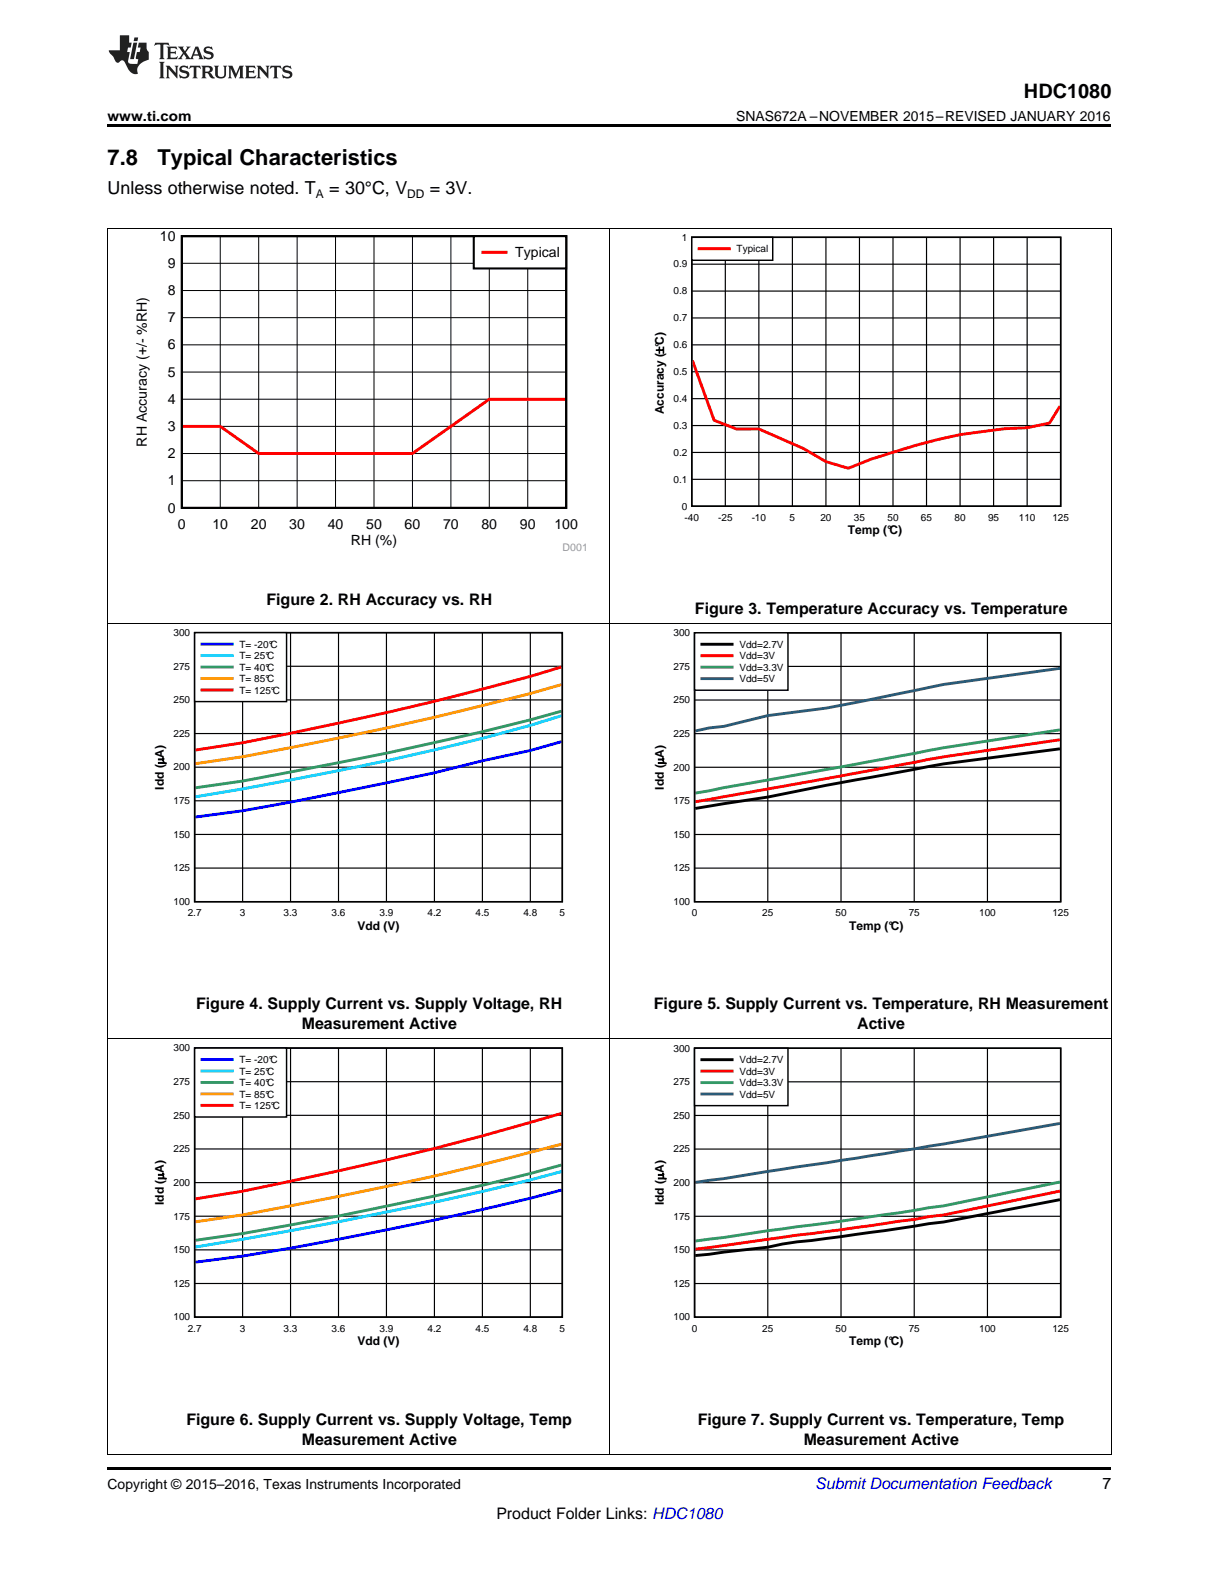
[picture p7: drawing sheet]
<svg xmlns="http://www.w3.org/2000/svg" width="216mm" height="279mm" viewBox="0 0 216 279" stroke-linecap="round" stroke-linejoin="round" font-family="sans-serif">
<path d="M19 259.7h177.8v.5h-177.8z" fill="#000"/>
<path d="M19.1 184v73.6M107.9 184v73.6M196.8 184v73.6M19 257.5h177.8" fill="none" stroke="#000" stroke-width=".18"/>
<path d="M27 184.9h73v53.8h-73z" fill-rule="evenodd" fill="#fff"/>
<path d="M34.5 185.6h65.1v47.6h-65.1z" fill="none" stroke="#000" stroke-width=".26"/>
<g fill="none" stroke="#000" stroke-width=".21">
<path d="M34.5 197.5h65.1M34.5 191.5h65.1M43 185.6v47.6M51.5 185.6v47.6M60 185.6v47.6M68.4 185.6v47.6M76.9 185.6v47.6M85.4 185.6v47.6M93.9 185.6v47.6M34.5 215.3h65.1M34.5 209.4h65.1M34.5 203.4h65.1"/>
<path d="M34.5 227.3h65.1M34.5 221.3h65.1"/>
</g>
<path d="M99.5 210.7a618.1 618.1 0 0 1-56.5 11.7l-8.4 1.1" fill="none" stroke="#00f" stroke-width=".51"/>
<path d="M99.5 207.4a583.1 583.1 0 0 1-48 10.5l-16.9 2.9" fill="none" stroke="#0cf" stroke-width=".51"/>
<path d="M99.5 206.3a620.2 620.2 0 0 1-56.5 12.1l-8.4 1.2" fill="none" stroke="#396" stroke-width=".51"/>
<path d="M99.5 202.6a627.3 627.3 0 0 1-56.5 12.5l-8.4 1.2" fill="none" stroke="#f90" stroke-width=".51"/>
<path d="M99.5 197.1a581.9 581.9 0 0 1-56.5 13.8l-8.4 1.4" fill="none" stroke="#f00" stroke-width=".51"/>
<path d="M34.5 185.6h16.3v12.2h-16.3z" fill-rule="evenodd" fill="#fff"/>
<path d="M34.5 185.6h16.3v12.2h-16.3z" fill="none" stroke="#000" stroke-width=".26"/>
<path d="M35.8 187.6h5.3" fill="none" stroke="#00f" stroke-width=".51"/>
<path d="M35.8 189.6h5.3" fill="none" stroke="#0cf" stroke-width=".51"/>
<path d="M35.8 191.7h5.3" fill="none" stroke="#396" stroke-width=".51"/>
<path d="M35.8 193.7h5.3" fill="none" stroke="#f90" stroke-width=".51"/>
<path d="M35.8 195.7h5.3" fill="none" stroke="#f00" stroke-width=".51"/>
<path d="M115.5 184.9h73.8v53.8h-73.8z" fill-rule="evenodd" fill="#fff"/>
<path d="M123 185.6h64.9v47.6h-64.9z" fill="none" stroke="#000" stroke-width=".26"/>
<path d="M123 197.5h64.9M123 191.5h64.9M136 185.6v47.6M149 185.6v47.6M161.9 185.6v47.6M174.9 185.6v47.6M123 215.4h64.9M123 209.4h64.9M123 203.5h64.9M123 227.3h64.9M123 221.3h64.9" fill="none" stroke="#000" stroke-width=".21"/>
<path d="M187.7 212.4l-20.6 4-18.1 2.6-7.8 .9-5.2 .9-12.9 1.5" fill="none" stroke="#000" stroke-width=".51"/>
<path d="M187.7 210.9l-20.6 4.2-18.1 2.6-25.9 3.5" fill="none" stroke="#f00" stroke-width=".51"/>
<path d="M187.7 209.3l-20.6 4.2-18.1 2.7-25.9 3.5" fill="none" stroke="#396" stroke-width=".51"/>
<path d="M187.7 198.9l-25.8 4.5-33.7 5.3-5.1 .7" fill="none" stroke="#295c75" stroke-width=".51"/>
<path d="M123 185.6h16.6v10.2h-16.6z" fill-rule="evenodd" fill="#fff"/>
<path d="M123 185.6h16.6v10.2h-16.6z" fill="none" stroke="#000" stroke-width=".26"/>
<path d="M124.3 187.6h5.4" fill="none" stroke="#000" stroke-width=".51"/>
<path d="M124.3 189.7h5.4" fill="none" stroke="#f00" stroke-width=".51"/>
<path d="M124.3 191.7h5.4" fill="none" stroke="#396" stroke-width=".51"/>
<path d="M124.3 193.7h5.4" fill="none" stroke="#295c75" stroke-width=".51"/>
<path d="M19.1 110.5v73.5M107.9 110.5v73.5M196.8 110.5v73.5M19 184h177.8" fill="none" stroke="#000" stroke-width=".18"/>
<path d="M27 111.4h73v53.7h-73z" fill-rule="evenodd" fill="#fff"/>
<path d="M34.5 112h65.1v47.7h-65.1z" fill="none" stroke="#000" stroke-width=".26"/>
<g fill="none" stroke="#000" stroke-width=".21">
<path d="M34.5 118h65.1M43 112v47.7M51.5 112v47.7M60 112v47.7M68.4 112v47.7M76.9 112v47.7M85.4 112v47.7M93.9 112v47.7M34.5 135.8h65.1M34.5 129.9h65.1M34.5 123.9h65.1M34.5 153.7h65.1"/>
<path d="M34.5 147.7h65.1M34.5 141.8h65.1"/>
</g>
<path d="M99.5 131.3l-5.6 1.6-8.5 1.8-8.5 2.1a1049.7 1049.7 0 0 1-33.9 6.8l-8.4 1.1" fill="none" stroke="#00f" stroke-width=".51"/>
<path d="M99.5 126.7a353.6 353.6 0 0 1-39.5 9.8l-17 3.2-8.4 1.4" fill="none" stroke="#0cf" stroke-width=".51"/>
<path d="M99.5 125.9a596.9 596.9 0 0 1-48 10.8l-8.5 1.6-8.4 1.2" fill="none" stroke="#396" stroke-width=".51"/>
<path d="M99.5 121.2a591.9 591.9 0 0 1-56.5 12.8l-8.4 1.2" fill="none" stroke="#f90" stroke-width=".51"/>
<path d="M99.5 118.1a567.7 567.7 0 0 1-56.5 13.4l-8.4 1.3" fill="none" stroke="#f00" stroke-width=".51"/>
<path d="M34.5 112h16.3v12.2h-16.3z" fill-rule="evenodd" fill="#fff"/>
<path d="M34.5 112h16.3v12.2h-16.3z" fill="none" stroke="#000" stroke-width=".26"/>
<path d="M35.8 114h5.3" fill="none" stroke="#00f" stroke-width=".51"/>
<path d="M35.8 116.1h5.3" fill="none" stroke="#0cf" stroke-width=".51"/>
<path d="M35.8 118.1h5.3" fill="none" stroke="#396" stroke-width=".51"/>
<path d="M35.8 120.1h5.3" fill="none" stroke="#f90" stroke-width=".51"/>
<path d="M35.8 122.2h5.3" fill="none" stroke="#f00" stroke-width=".51"/>
<path d="M115.5 111.4h73.8v53.7h-73.8z" fill-rule="evenodd" fill="#fff"/>
<path d="M123 112h64.9v47.7h-64.9z" fill="none" stroke="#000" stroke-width=".26"/>
<path d="M123 118h64.9M136 112v47.7M149 112v47.7M161.9 112v47.7M174.9 112v47.7M123 135.9h64.9M123 129.9h64.9M123 123.9h64.9M123 153.7h64.9M123 147.8h64.9M123 141.8h64.9" fill="none" stroke="#000" stroke-width=".21"/>
<path d="M187.7 132.6l-20.6 2.7-18.1 3.3a290.3 290.3 0 0 1-23.4 4.1l-2.5 .4" fill="none" stroke="#000" stroke-width=".51"/>
<path d="M187.7 131l-23.2 3.4-18.1 3.5-23.3 4.1" fill="none" stroke="#f00" stroke-width=".51"/>
<path d="M187.7 129.2l-20.6 3.2-44 8" fill="none" stroke="#396" stroke-width=".51"/>
<path d="M187.7 118.3l-20.6 2.9-13 2.7a176.6 176.6 0 0 1-18.1 2.8l-7.8 1.9-2.6 .3-2.5 .5" fill="none" stroke="#295c75" stroke-width=".51"/>
<path d="M123 112h16.6v10.2h-16.6z" fill-rule="evenodd" fill="#fff"/>
<path d="M123 112h16.6v10.2h-16.6z" fill="none" stroke="#000" stroke-width=".26"/>
<path d="M124.3 114.1h5.4" fill="none" stroke="#000" stroke-width=".51"/>
<path d="M124.3 116.1h5.4" fill="none" stroke="#f00" stroke-width=".51"/>
<path d="M124.3 118.1h5.4" fill="none" stroke="#396" stroke-width=".51"/>
<path d="M124.3 120.2h5.4" fill="none" stroke="#295c75" stroke-width=".51"/>
<path d="M19.1 40.4v70.1M107.9 40.4v70.1M196.8 40.4v70.1M19 110.4h177.8" fill="none" stroke="#000" stroke-width=".18"/>
<path d="M23.6 40.9h80.1v56.7h-80.1z" fill-rule="evenodd" fill="#fff"/>
<path d="M32.2 41.8h68.1v48.1h-68.1z" fill="none" stroke="#000" stroke-width=".36"/>
<g fill="none" stroke="#000" stroke-width=".18">
<path d="M32.2 56.2h68.1M32.2 51.4h68.1M32.2 46.6h68.1M39 41.8v48.1M45.8 41.8v48.1M52.6 41.8v48.1M59.4 41.8v48.1M66.2 41.8v48.1M73.1 41.8v48.1M79.9 41.8v48.1M86.7 41.8v48.1M93.5 41.8v48.1"/>
<path d="M32.2 75.5h68.1M32.2 70.7h68.1M32.2 65.9h68.1M32.2 61.1h68.1M32.2 85.1h68.1M32.2 80.3h68.1"/>
</g>
<path d="M100.1 70.7h-13.4l-13.6 9.6h-27.3l-6.8-4.8h-6.6" fill="none" stroke="#f00" stroke-width=".52"/>
<path d="M83.9 41.8h16.4v5.7h-16.4z" fill-rule="evenodd" fill="#fff"/>
<path d="M83.9 41.8h16.4v5.7h-16.4z" fill="none" stroke="#000" stroke-width=".36"/>
<path d="M85.5 44.7h4.1" fill="none" stroke="#f00" stroke-width=".52"/>
<path d="M115.5 41.4h73.8v53.7h-73.8z" fill-rule="evenodd" fill="#fff"/>
<path d="M122.5 42h65.4v47.6h-65.4z" fill="none" stroke="#000" stroke-width=".26"/>
<g fill="none" stroke="#000" stroke-width=".21">
<path d="M122.5 56.3h65.4M122.5 51.5h65.4M122.5 46.8h65.4M128.5 42v47.6M134.4 42v47.6M140.3 42v47.6M146.3 42v47.6M152.2 42v47.6M158.2 42v47.6M164.1 42v47.6M170 42v47.6M176 42v47.6"/>
<path d="M181.9 42v47.6M122.5 75.3h65.4M122.5 70.6h65.4M122.5 65.8h65.4M122.5 61.1h65.4M122.5 84.9h65.4M122.5 80.1h65.4"/>
</g>
<path d="M122.6 63.9l3.9 10.5 3.9 1.6 4-.1 7.9 3.5 4 2.3 3.9 1.2 4-1.6a129.1 129.1 0 0 1 15.8-4.3l8-1.1 3.9-.2 4-.8 1.8-3" fill="none" stroke="#f00" stroke-width=".51"/>
<path d="M122.5 42h14.4v4.1h-14.4z" fill-rule="evenodd" fill="#fff"/>
<path d="M122.5 42h14.4v4.1h-14.4z" fill="none" stroke="#000" stroke-width=".26"/>
<path d="M123.8 44h5.4" fill="none" stroke="#f00" stroke-width=".51"/>
<path d="M19 40.4h177.8" fill="none" stroke="#000" stroke-width=".18"/>
<path d="M19 22h177.8v.5h-177.8z" fill="#000"/>
<g fill="#231f20">
<path d="M27.5 7.6l-.1 .5a.77 .77 0 0 1 1-.1v2.1l-.2 .4h1l-.3-.4 .1-2.2a.99 .99 0 0 1 1 .2l-.2-.5zM29.5 8.3l.2 .3v1.5l-.2 .4h1.8l.2-.6a1.12 1.12 0 0 1-1.3 .3v-.8h.6l.3 .2v-.6l-.3 .2h-.6v-.5l.2-.2a.96 .96 0 0 1 1 .3l-.2-.5zM31.5 8.3l.9 1.1-.9 1.1h.8l-.2-.2 .5-.7 .4 .7-.2 .2h1.5l-.1-.2 .1-.4h.9l.1 .4-.2 .2h1l-.3-.3-.7-1.9h-.5l-.9 2-.8-1 .9-1h-.8l.1 .1v.2l-.3 .5-.4-.6 .2-.2zM34.7 8.6l.4 1h-.7zM36.3 8.4a.63 .63 0 0 0-.2 .7 .63 .63 0 0 0 .6 .4l.6 .2 .1 .2a.75 .75 0 0 1-.7 .4 .75 .75 0 0 1-.6-.5l.1 .7 .2-.1a.89 .89 0 0 0 1 0 .89 .89 0 0 0 .4-.9 1.4 1.4 0 0 0-1.2-.5l-.1-.4a1.04 1.04 0 0 1 1.2 .2l-.2-.5-.1 .1-.5-.2zM28.2 10.9l.2 .4v2.2l-.2 .4h1l-.3-.4v-2.2l.3-.4zM29.3 11.6l.3 .4v1.5l-.3 .4h.8l-.2-.4v-1.3l1.5 1.7v-1.9l.2-.4h-.7l.2 .4v.9l-1.1-1.3zM32 11.8a.62 .62 0 0 0-.2 .7 .62 .62 0 0 0 .6 .4l.6 .1 .1 .3a.76 .76 0 0 1-.7 .3 .76 .76 0 0 1-.6-.4l.1 .7 .2-.1a.89 .89 0 0 0 1 0 .89 .89 0 0 0 .4-.9 1.4 1.4 0 0 0-1.2-.5l-.1-.4a1.04 1.04 0 0 1 1.2 .2l-.2-.6-.1 .1-.5-.1zM33.7 11.6l-.2 .6a.61 .61 0 0 1 .8-.3v1.6l-.2 .4h.9l-.2-.4v-1.6a.63 .63 0 0 1 .8 .3l-.2-.6zM35.6 11.6l.3 .4v1.5l-.3 .4h1l-.2-.2v-.8h.2a.93 .93 0 0 1 .6 .8 .61 .61 0 0 0 .9 .1l-1-1a.58 .58 0 0 0 .6-.5 .58 .58 0 0 0-.5-.6zM36.4 11.9h.1a.45 .45 0 0 1 .5 .1 .45 .45 0 0 1 .1 .5l-.1 .1-.6 .1zM37.9 11.6l.2 .2a2.17 2.17 0 0 0 .3 1.9 .99 .99 0 0 0 1.6-.6v-1.1l.2-.4h-.7l.2 .2a1.92 1.92 0 0 1-.2 1.8 .6 .6 0 0 1-.9-.5v-1.1l.2-.4zM40.4 11.6l.2 .4v1.5l-.2 .4h.7l-.2-.4v-1.4l.8 1.8 .8-1.8v1.4l-.2 .4h.9l-.2-.4v-1.5l.2-.4h-.8l-.6 1.5-.6-1.5zM43.4 11.6l.2 .4v1.5l-.2 .4h1.8l.2-.6a1.12 1.12 0 0 1-1.3 .3v-.8h.5l.4 .2v-.6l-.4 .2h-.5v-.6l.2-.1a.96 .96 0 0 1 .9 .3l-.1-.6zM45.5 11.6l.2 .4v1.5l-.2 .4h.7l-.2-.4v-1.3l1.5 1.7v-1.9l.2-.4h-.7l.2 .4v.9l-1.1-1.3zM47.9 11.6l-.1 .6a.61 .61 0 0 1 .8-.3v1.6l-.3 .4h1l-.3-.4 .1-1.6a.63 .63 0 0 1 .7 .3l-.1-.6zM50.2 11.8a.62 .62 0 0 0-.2 .7 .62 .62 0 0 0 .6 .4l.6 .1 .2 .3a.76 .76 0 0 1-.8 .3 .76 .76 0 0 1-.6-.4l.1 .7 .2-.1a.89 .89 0 0 0 1 0 .89 .89 0 0 0 .4-.9 1.4 1.4 0 0 0-1.2-.5l-.1-.4a1.04 1.04 0 0 1 1.2 .2l-.1-.6-.2 .1-.5-.1z"/>
<path d="M21.2 6.3v2.6h-1.9l.1 .4 .7 .9a.91 .91 0 0 0 1 .8 .56 .56 0 0 1 .5-.3 .56 .56 0 0 1 .5 .3l.4 .8a1.53 1.53 0 0 0 1.9 1.2 1.54 1.54 0 0 1 1-2.1l.9-.3v-1.4a1.52 1.52 0 0 1-.3-1.6h-1.4l-.2 .8h.5l-.2 .8h-.4l-.2 1v.2l.4 .1-.2 .8a1.93 1.93 0 0 1-1.6-.3l.3-1.8h-.5l.2-.8h.4l.2-.8h-.4v-1.3zM23.6 7.6l-.6 2.9h.7l.6-2.9zM23.8 6.6l-.1 .7h.6l.2-.7z"/>
</g>
<g font-size="3.9">
<text x="19" y="29.3">7.8</text>
<text x="27.9" y="29.3">Typical Characteristics</text>
</g>
<text font-size="3.5" x="181.4" y="17.3">HDC1080</text>
<g font-size="3.2">
<text x="19" y="34.4">Unless otherwise noted. T</text>
<text x="58.3" y="34.4">= 30°C, V</text>
<text x="76.1" y="34.4">= 3V.</text>
</g>
<g font-size="2.8">
<text x="47.2" y="107.2">Figure 2. RH Accuracy vs. RH</text>
<text x="123.1" y="108.7">Figure 3. Temperature Accuracy vs. Temperature</text>
<text x="34.7" y="178.7">Figure 4. Supply Current vs. Supply Voltage, RH</text>
<text x="115.8" y="178.7">Figure 5. Supply Current vs. Temperature, RH Measurement</text>
<text x="53.4" y="182.2">Measurement Active</text>
<text x="151.8" y="182.2">Active</text>
<text x="33" y="252.3">Figure 6. Supply Current vs. Supply Voltage, Temp</text>
<text x="53.4" y="255.8">Measurement Active</text>
<text x="123.6" y="252.3">Figure 7. Supply Current vs. Temperature, Temp</text>
<text x="142.3" y="255.8">Measurement Active</text>
<text x="195.3" y="263.6">7</text>
<text x="87.9" y="268.9">Product Folder Links: HDC1080</text>
</g>
<text font-size="2.8" fill="#0000c8" x="144.4" y="263.6">Submit Documentation Feedback</text>
<g font-size="2.5">
<text x="19" y="21.4">www.ti.com</text>
<text x="130.4" y="21.4">SNAS672A –NOVEMBER 2015–REVISED JANUARY 2016</text>
<text x="28.3" y="42.6">10</text>
<text x="29.7" y="47.4">9</text>
<text x="91.2" y="45.5">Typical</text>
<text x="29.7" y="52.3">8</text>
<text x="29.7" y="57.1">7</text>
<text x="29.7" y="61.9">6</text>
<text x="29.7" y="71.5">4</text>
<text x="29.7" y="66.7">5</text>
<text x="29.7" y="76.3">3</text>
<text x="26" y="79.1" transform="rotate(-90 26 79.1)">RH Accuracy (+/- %RH)</text>
<text x="29.7" y="81.1">2</text>
<text x="29.7" y="85.9">1</text>
<text x="29.7" y="90.7">0</text>
<text x="31.5" y="93.6">0</text>
<text x="37.6" y="93.6">10</text>
<text x="44.4" y="93.6">20</text>
<text x="51.2" y="93.6">30</text>
<text x="58" y="93.6">40</text>
<text x="64.9" y="93.6">50</text>
<text x="71.7" y="93.6">60</text>
<text x="78.5" y="93.6">70</text>
<text x="85.3" y="93.6">80</text>
<text x="92.1" y="93.6">90</text>
<text x="98.2" y="93.6">100</text>
<text x="62.1" y="96.4">RH (%)</text>
<text x="19" y="263.6">Copyright © 2015–2016, Texas Instruments Incorporated</text>
</g>
<g font-size="2.1">
<text x="55.9" y="35.1">A</text>
<text x="72.1" y="35.1">DD</text>
<text x="117.6" y="73.4" transform="rotate(-90 117.6 73.4)">Accuracy (r°C)</text>
<text x="150.2" y="94.6">Temp (°C)</text>
<text x="29" y="139.8" transform="rotate(-90 29 139.8)">Idd (PA)</text>
<text x="117.6" y="139.8" transform="rotate(-90 117.6 139.8)">Idd (PA)</text>
<text x="63.3" y="164.6">Vdd (V)</text>
<text x="150.4" y="164.6">Temp (°C)</text>
<text x="29" y="213.4" transform="rotate(-90 29 213.4)">Idd (PA)</text>
<text x="117.6" y="213.4" transform="rotate(-90 117.6 213.4)">Idd (PA)</text>
<text x="63.3" y="238.2">Vdd (V)</text>
<text x="150.4" y="238.2">Temp (°C)</text>
</g>
<text font-size="1.9" fill="#999" x="99.6" y="97.5">D001</text>
<g font-size="1.8">
<text x="119.3" y="47.4">0.9</text>
<text x="120.8" y="42.6">1</text>
<text x="130.5" y="44.7">Typical</text>
<text x="119.3" y="52.1">0.8</text>
<text x="119.3" y="56.9">0.7</text>
<text x="119.3" y="61.6">0.6</text>
<text x="119.3" y="71.2">0.4</text>
<text x="119.3" y="66.4">0.5</text>
<text x="119.3" y="75.9">0.3</text>
<text x="119.3" y="80.7">0.2</text>
<text x="119.3" y="85.5">0.1</text>
<text x="120.8" y="90.2">0</text>
<text x="121.3" y="92.2">-40</text>
<text x="127.2" y="92.2">-25</text>
<text x="133.1" y="92.2">-10</text>
<text x="139.9" y="92.2">5</text>
<text x="145.3" y="92.2">20</text>
<text x="151.2" y="92.2">35</text>
<text x="157.2" y="92.2">50</text>
<text x="163.1" y="92.2">65</text>
<text x="169.1" y="92.2">80</text>
<text x="175" y="92.2">95</text>
<text x="180.4" y="92.2">110</text>
<text x="186.4" y="92.2">125</text>
<text x="30.7" y="112.6">300</text>
<text x="119.3" y="112.6">300</text>
<text x="30.7" y="118.6">275</text>
<text x="42.4" y="114.7">T= -20°C</text>
<text x="42.4" y="116.7">T= 25°C</text>
<text x="42.4" y="118.7">T= 40°C</text>
<text x="119.3" y="118.6">275</text>
<text x="131" y="114.7">Vdd=2.7V</text>
<text x="131" y="116.7">Vdd=3V</text>
<text x="131" y="118.8">Vdd=3.3V</text>
<text x="30.7" y="124.5">250</text>
<text x="42.4" y="120.8">T= 85°C</text>
<text x="42.4" y="122.8">T= 125°C</text>
<text x="119.3" y="124.5">250</text>
<text x="131" y="120.8">Vdd=5V</text>
<text x="30.7" y="130.5">225</text>
<text x="119.3" y="130.5">225</text>
<text x="30.7" y="136.4">200</text>
<text x="119.3" y="136.4">200</text>
<text x="30.7" y="142.4">175</text>
<text x="119.3" y="142.4">175</text>
<text x="30.7" y="148.3">150</text>
<text x="119.3" y="148.3">150</text>
<text x="30.7" y="154.3">125</text>
<text x="119.3" y="154.3">125</text>
<text x="30.7" y="160.2">100</text>
<text x="119.3" y="160.2">100</text>
<text x="33.2" y="162.3">2.7</text>
<text x="42.5" y="162.3">3</text>
<text x="50.2" y="162.3">3.3</text>
<text x="58.7" y="162.3">3.6</text>
<text x="67.2" y="162.3">3.9</text>
<text x="75.7" y="162.3">4.2</text>
<text x="84.2" y="162.3">4.5</text>
<text x="92.7" y="162.3">4.8</text>
<text x="99.1" y="162.3">5</text>
<text x="122.5" y="162.3">0</text>
<text x="135" y="162.3">25</text>
<text x="148" y="162.3">50</text>
<text x="160.9" y="162.3">75</text>
<text x="173.4" y="162.3">100</text>
<text x="186.4" y="162.3">125</text>
<text x="30.7" y="186.2">300</text>
<text x="42.4" y="188.2">T= -20°C</text>
<text x="42.4" y="190.3">T= 25°C</text>
<text x="119.3" y="186.2">300</text>
<text x="131" y="188.3">Vdd=2.7V</text>
<text x="131" y="190.3">Vdd=3V</text>
<text x="30.7" y="192.1">275</text>
<text x="42.4" y="192.3">T= 40°C</text>
<text x="42.4" y="194.3">T= 85°C</text>
<text x="42.4" y="196.4">T= 125°C</text>
<text x="119.3" y="192.1">275</text>
<text x="131" y="192.3">Vdd=3.3V</text>
<text x="131" y="194.4">Vdd=5V</text>
<text x="30.7" y="198.1">250</text>
<text x="119.3" y="198.1">250</text>
<text x="30.7" y="210">200</text>
<text x="30.7" y="204">225</text>
<text x="119.3" y="210">200</text>
<text x="119.3" y="204">225</text>
<text x="30.7" y="215.9">175</text>
<text x="119.3" y="215.9">175</text>
<text x="30.7" y="221.9">150</text>
<text x="119.3" y="221.9">150</text>
<text x="30.7" y="227.8">125</text>
<text x="119.3" y="227.8">125</text>
<text x="30.7" y="233.8">100</text>
<text x="119.3" y="233.8">100</text>
<text x="33.2" y="235.8">2.7</text>
<text x="42.5" y="235.8">3</text>
<text x="50.2" y="235.8">3.3</text>
<text x="58.7" y="235.8">3.6</text>
<text x="67.2" y="235.8">3.9</text>
<text x="75.7" y="235.8">4.2</text>
<text x="84.2" y="235.8">4.5</text>
<text x="92.7" y="235.8">4.8</text>
<text x="99.1" y="235.8">5</text>
<text x="122.5" y="235.8">0</text>
<text x="135" y="235.8">25</text>
<text x="148" y="235.8">50</text>
<text x="160.9" y="235.8">75</text>
<text x="173.4" y="235.8">100</text>
<text x="186.4" y="235.8">125</text>
</g>
</svg>
